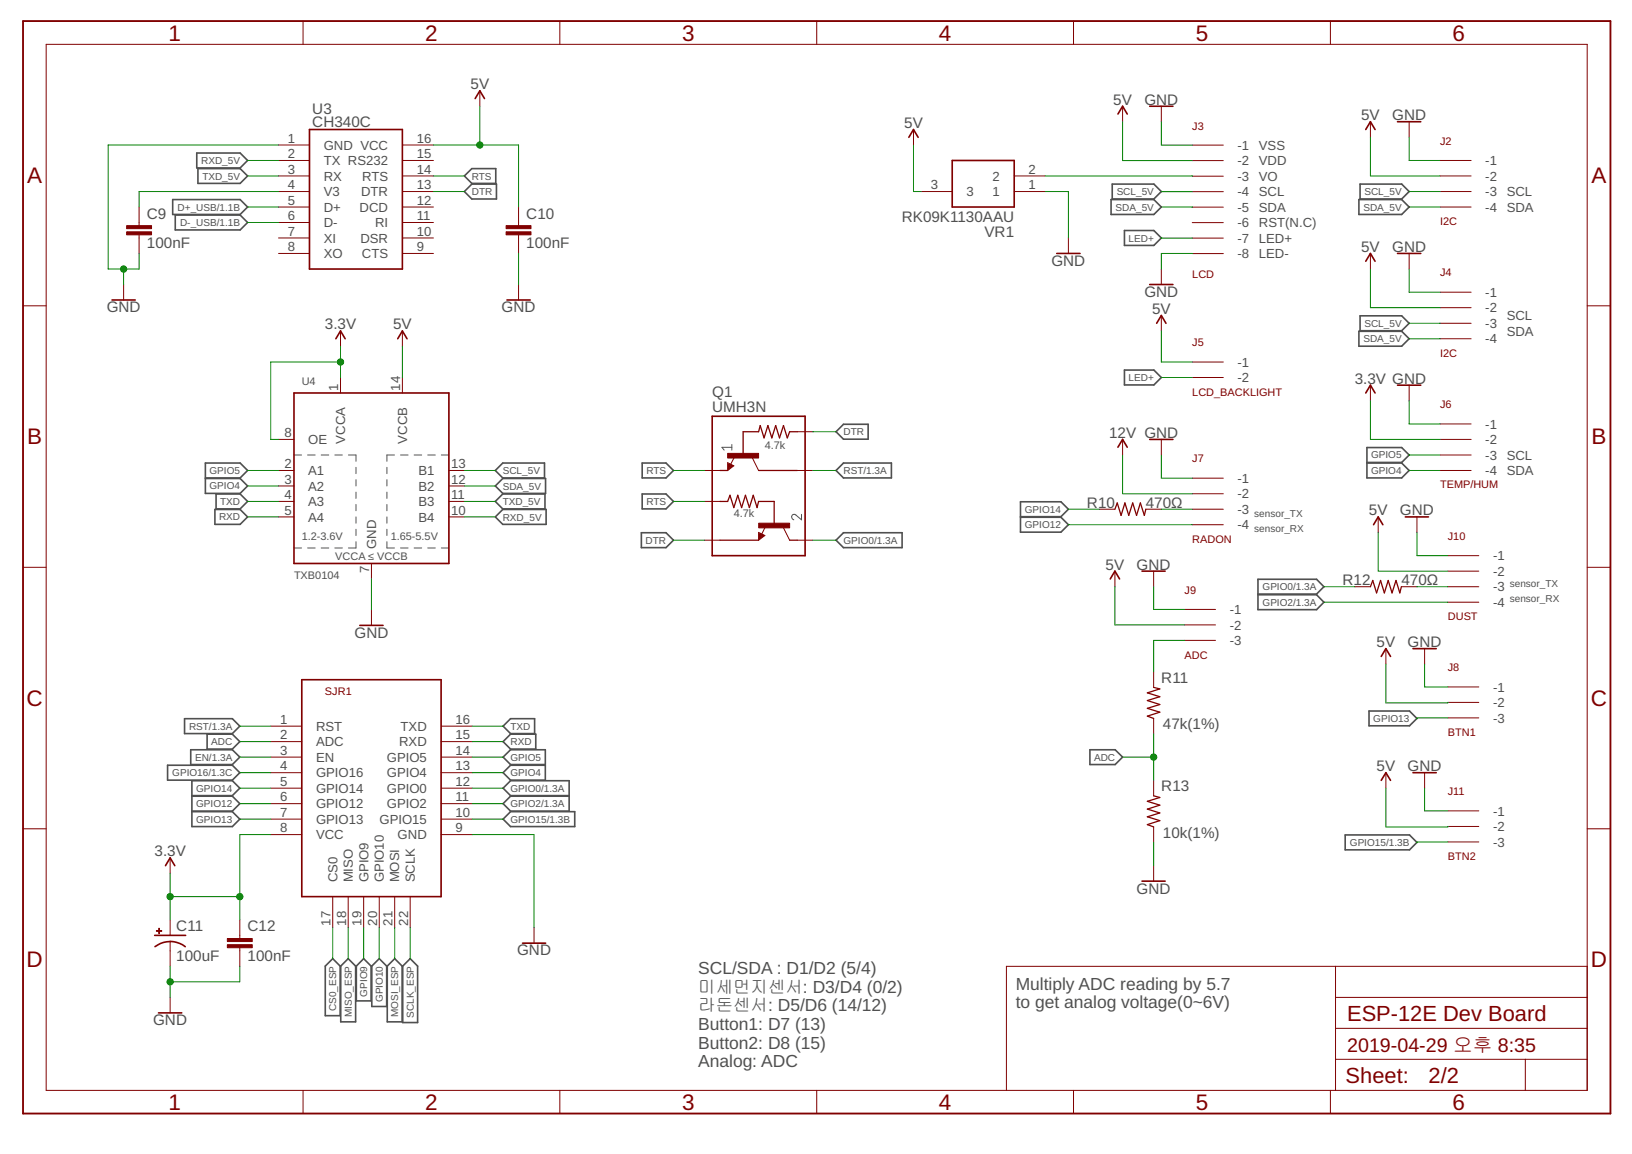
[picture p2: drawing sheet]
<svg xmlns="http://www.w3.org/2000/svg" width="297mm" height="210mm" viewBox="0 0 297 210" stroke-linecap="round" stroke-linejoin="round" font-family="sans-serif">
<g fill="none" stroke="#505050" stroke-width=".18">
<path d="M53.5 99.7h1.4M53.5 82.8h1.4M56 99.7h1.4M56 82.8h1.4M58.5 99.7h1.3M58.5 82.8h1.3M60.9 99.7h1.4M60.9 82.8h1.4M63.4 82.8h1.4v1.1M64.8 98.5v1.2h-1.4M64.8 85v1.1M64.8 87.2v1.2"/>
<path d="M64.8 89.5v1.2M64.8 91.8v1.1M64.8 94v1.2M64.8 96.3v1.1M70.4 98.5v1.2h1.4M70.4 85v1.1M70.4 87.2v1.2M70.4 89.5v1.2M70.4 91.8v1.1M70.4 94v1.2M70.4 96.3v1.1M71.8 82.8h-1.4v1.1"/>
<path d="M72.9 99.7h1.4M72.9 82.8h1.4M75.4 99.7h1.4M75.4 82.8h1.4M77.9 99.7h1.3M77.9 82.8h1.3M80.3 99.7h1.4M80.3 82.8h1.4M133.2 81.4h-1.8l.4 .5M133.2 80.9v1M145.9 93.6v1l-1-.9a.5 .5 0 0 0-.8 .1 .5 .5 0 0 0 .4 .8"/>
</g>
<g fill="none" stroke="#505050" stroke-width=".3">
<path d="M31.4 36.3h12.3l1.4 1.4-1.4 1.3h-12.3zM31.9 39.1h11.8l1.4 1.4-1.4 1.3h-11.8zM35.8 27.8h7.9l1.4 1.4-1.4 1.3h-7.9zM36 30.7h7.7l1.4 1.3-1.4 1.4h-7.7zM84.5 34.8l1.4-1.3h4.5v2.7h-4.5zM84.5 32l1.4-1.3h4.3v2.7h-4.3zM202.2 36.3h7.8l1.4 1.4-1.4 1.3h-7.8zM202.4 33.5h7.6l1.4 1.3-1.4 1.4h-7.6zM247.3 36.3h7.8l1.4 1.4-1.4 1.3h-7.8zM247.5 33.5h7.6l1.4 1.3-1.4 1.4h-7.6zM204.7 41.9h5.3l1.4 1.4-1.4 1.3h-5.3zM247.5 57.4h7.6l1.4 1.4-1.4 1.4h-7.6z"/>
<path d="M152.2 78.5l1.3-1.3h4.5v2.7h-4.5zM204.7 67.3h5.3l1.4 1.4-1.4 1.3h-5.3zM247.3 60.3h7.8l1.4 1.3-1.4 1.4h-7.8zM37.4 84.2h6.3l1.4 1.4-1.4 1.3h-6.3zM37.4 87h6.3l1.4 1.4-1.4 1.3h-6.3zM39.1 92.7h4.6l1.4 1.3-1.4 1.4h-4.6zM39.3 89.9h4.4l1.4 1.3-1.4 1.4h-4.4zM90.1 85.6l1.4-1.4h7.6v2.7h-7.6zM90.1 94l1.4-1.3h7.9v2.7h-7.9zM90.1 88.4l1.4-1.4h7.8v2.7h-7.8zM90.1 91.2l1.4-1.3h7.7v2.7h-7.7zM116.7 96.9h4.5l1.4 1.4-1.4 1.3h-4.5z"/>
<path d="M116.9 84.2h4.3l1.4 1.4-1.4 1.3h-4.3zM116.9 89.9h4.3l1.4 1.3-1.4 1.4h-4.3zM152.2 85.6l1.3-1.4h8.7v2.7h-8.7zM152.2 98.3l1.3-1.4h10.7v2.7h-10.7zM185.7 91.3h7.4l1.4 1.3-1.4 1.4h-7.4zM185.7 94.1h7.4l1.4 1.3-1.4 1.4h-7.4zM248.8 84.2h6.3l1.4 1.4-1.4 1.3h-6.3zM248.8 81.4h6.3l1.4 1.4-1.4 1.3h-6.3zM229 108.2h10.6l1.4 1.3-1.4 1.4h-10.6zM229 105.4h10.6l1.4 1.3-1.4 1.4h-10.6zM30.5 139.2h11.8l1.3 1.3-1.3 1.4h-11.8zM33.6 130.7h8.7l1.3 1.4-1.3 1.3h-8.7z"/>
<path d="M34.7 136.4h7.6l1.3 1.3-1.3 1.4h-7.6zM37.7 133.5h4.6l1.3 1.4-1.3 1.3h-4.6zM91.6 137.7l1.3-1.3h6.4v2.7h-6.4zM92.9 130.7h4.4v2.7h-4.4l-1.3-1.3zM92.9 133.5h4.6v2.7h-4.6l-1.3-1.3zM92.9 139.2h6.4v2.7h-6.4l-1.3-1.4zM198.4 136.4h4.6l1.3 1.3-1.3 1.4h-4.6zM249.2 129.3h7.3l1.4 1.4-1.4 1.3h-7.3zM34.9 142h7.4l1.3 1.4-1.3 1.3h-7.4zM34.9 144.8h7.4l1.3 1.4-1.3 1.3h-7.4zM34.9 147.6h7.4l1.3 1.4-1.3 1.3h-7.4zM91.6 149l1.3-1.4h11.7v2.7h-11.7z"/>
<path d="M92.9 142h10.7v2.7h-10.7l-1.3-1.3zM92.9 144.8h10.7v2.7h-10.7l-1.3-1.3zM244.8 151.9h11.7l1.4 1.3-1.4 1.4h-11.7zM60.6 174.4l1.3 1.3v9h-2.7v-9zM63.4 174.4l1.3 1.3v10.2h-2.7v-10.2zM66.2 174.4l1.3 1.3v6.4h-2.6v-6.4zM69 174.4l1.4 1.3v7.4h-2.7v-7.4zM71.8 174.4l1.4 1.3v10.2h-2.7v-10.2zM74.7 174.4l1.3 1.3v10.3h-2.7v-10.3z"/>
</g>
<g fill="none" stroke="#800000" stroke-width=".18">
<path d="M8.4 8.1h280.5v190.2h-280.5zM55.2 3.8v4.3M87.3 16.5v2.8M101.9 3.8v4.3M148.7 3.8v4.3M195.4 3.8v4.3M204.3 19.3v2.8M211.4 19.3v2.8M242.1 3.8v4.3M25.3 37.7v3.3M50.7 26.4h5.6M50.7 29.2h5.6"/>
<path d="M50.7 32h5.6M50.7 34.8h5.6M50.7 37.7h5.6M73.2 26.4h5.7M73.2 29.2h5.7M73.2 32h5.7M73.2 34.8h5.7M73.2 37.7h5.7M94.4 37.7v3.3M166.3 23.6v2.8M167.7 34.8h5.6M184.6 32h5.6"/>
<path d="M184.6 34.8h5.6M217 26.4h5.7M217 34.9h5.7M217 37.7h5.7M217 29.2h5.7M217 32h5.7M249.4 22.1v2.9M256.5 22.1v2.9M262.1 29.2h5.7M262.1 32h5.7M262.1 34.8h5.7M262.1 37.7h5.7"/>
<path d="M4.2 55.6h4.2M22.5 51.8v2.8M25.3 42.7v3.4M50.7 40.5h5.6M50.7 43.3h5.6M50.7 46.1h5.6M73.2 40.5h5.7M73.2 43.3h5.7M73.2 46.1h5.7M94.4 42.7v3.4M94.4 51.8v2.8M194.5 43.3v2.8"/>
<path d="M211.4 48.9v2.9M211.4 57.4v2.8M217 40.5h5.7M217 43.3h5.7M217 46.1h5.7M249.4 46.1v2.8M256.5 46.1v2.8M262.1 53.1h5.7M262.1 56h5.7M262.1 58.8h5.7M288.9 55.6h4.2M50.7 79.9h2.8"/>
<path d="M62 60.2v2.8M62 68.7v2.8M73.2 60.2v2.8M73.2 68.7v2.8M145.1 78.5h2.9M204.3 79.9v2.9M211.4 79.9v2.9M217 65.8h5.7M217 68.7h5.7M249.4 70.1v2.8M256.5 70.1v2.8M262.1 61.6h5.7"/>
<path d="M262.1 77.1h5.7M262.1 79.9h5.7M50.7 85.6h2.8M50.7 91.2h2.8M50.7 88.4h2.8M50.7 94h2.8M81.7 85.6h2.8M81.7 91.2h2.8M81.7 88.4h2.8M81.7 94h2.8M128.2 85.6h2.8M128.2 91.2h2.8"/>
<path d="M128.2 98.3h2.8M132.4 84.2l1.2 .5-1.2 .9zM133.7 83.1l-.7 1.4M136.9 83.3l1.2 2.3M138.1 96.8l1.1 .6-1.1 .9zM139.3 95.8l-.7 1.4M142.6 96l1.1 2.3M145.1 85.6h2.9M145.1 98.3h2.9M200.1 92.6h2.8M208.6 92.6h2.8M217 87h5.7"/>
<path d="M217 89.8h5.7M217 92.6h5.7M217 95.4h5.7M250.8 94v2.8M257.9 94v2.8M262.1 85.6h5.7M262.1 82.8h5.7M4.2 103.2h4.2M67.6 102.5v2.8M67.6 110.9v2.8M202.9 103.9v2.8M210 103.9v2.8"/>
<path d="M215.6 110.8h5.6M215.6 113.7h5.6M215.6 116.5h5.6M246.6 106.7h2.8M252.2 118v2.8M255.1 106.7h2.8M259.3 118v2.8M263.5 101.1h5.7M263.5 103.9h5.7M263.5 106.7h5.7M263.5 109.5h5.7M288.9 103.2h4.2"/>
<path d="M49.3 137.7h5.6M49.3 134.9h5.6M49.3 132.1h5.6M80.3 137.7h5.6M80.3 134.9h5.6M80.3 132.1h5.6M210 122.2v2.8M210 130.7v2.8M263.5 124.9h5.7M263.5 127.8h5.7M263.5 130.6h5.7M4.2 150.7h4.2"/>
<path d="M31 156v2.9M49.3 151.8h5.6M49.3 149h5.6M49.3 146.2h5.6M49.3 143.4h5.6M49.3 140.5h5.6M80.3 151.8h5.6M80.3 149h5.6M80.3 146.2h5.6M80.3 143.4h5.6M80.3 140.5h5.6M210 141.9v2.9"/>
<path d="M210 150.4v2.8M210 157.5v2.8M252.2 140.5v2.9M259.3 140.5v2.9M263.5 147.5h5.7M263.5 150.3h5.7M263.5 153.1h5.7M288.9 150.7h4.2M31 167.3v2.8M31 171.3v4.5M43.6 167.3v3.4M43.6 172.4v3.4"/>
<path d="M60.6 163.1v5.6M63.4 163.1v5.6M66.2 163.1v5.6M69 163.1v5.6M71.8 163.1v5.6M74.7 163.1v5.6M97.2 168.7v2.9M243.1 175.8v22.5M288.9 175.8h-105.7v22.5M31 181.4v2.8M55.2 198.3v4.2M101.9 198.3v4.2"/>
<path d="M148.7 198.3v4.2M195.4 198.3v4.2M242.1 198.3v4.2M243.1 192.7h45.8M243.1 187h45.8M243.1 181.4h45.8M277.6 192.7v5.6"/>
</g>
<g fill="none" stroke="#800000" stroke-width=".3">
<path d="M86.5 17.9l.8-1.4 .9 1.4M209.3 19.3h4.2M56.3 23.6h16.9v25.3h-16.9zM165.4 25l.9-1.4 .8 1.4M173.3 29.2h11.3v8.5h-11.3zM203.5 20.7l.8-1.4 .9 1.4M248.6 23.6l.8-1.5 .9 1.5M254.4 22.1h4.2M20.4 54.6h4.2M92.3 54.6h4.2M192.3 46.1h4.3M209.3 51.8h4.2"/>
<path d="M210.5 58.8l.9-1.4 .8 1.4M248.6 47.5l.8-1.4 .9 1.4M254.4 46.1h4.2M53.5 71.5h28.2v31h-28.2zM61.1 61.6l.9-1.4 .8 1.4M72.4 61.6l.8-1.4 .9 1.4M129.6 75.7h16.9v25.4h-16.9zM209.3 79.9h4.2M248.6 71.5l.8-1.4 .9 1.4M254.4 70.1h4.2M132.6 84.5v.8l.7-.6-.6-.2v.4l.3-.2M138.2 97.1v.9l.7-.6-.5-.3v.5l.2-.2"/>
<path d="M203.5 81.3l.8-1.4 .9 1.4M250 95.4l.8-1.4 .9 1.4M255.8 94h4.2M65.5 113.7h4.2M202.1 105.3l.8-1.4 .9 1.4M207.9 103.9h4.2M251.4 119.4l.8-1.4 .9 1.4M257.2 118h4.2M54.9 123.6h25.4v39.5h-25.4zM30.1 157.5l.9-1.5 .8 1.5M251.4 141.9l.8-1.4 .9 1.4M257.2 140.5h4.2"/>
<path d="M28.2 170.1h5.6M31 171.2a4.7 4.7 0 0 1 2.7 1M31 171.3a4.5 4.5 0 0 0-2.8 .9M95.1 171.6h4.2M207.9 160.3h4.2M28.9 184.2h4.2"/>
</g>
<g fill="#800000" stroke="#800000" stroke-width=".18">
<path d="M92.1 41h4.5v.6h-4.5z"/>
<path d="M92.1 42.2h4.5v.5h-4.5z"/>
<path d="M23.1 41h4.5v.6h-4.5z"/>
<path d="M23.1 42.2h4.5v.5h-4.5z"/>
<path d="M28.5 169.3h.9v.1h-.9z"/>
<path d="M28.9 168.8h.1v1h-.1z"/>
<path d="M41.4 170.7h4.5v.6h-4.5z"/>
<path d="M41.4 171.8h4.5v.6h-4.5z"/>
<path d="M138.1 95.2h5.6v.8h-5.6z"/>
<path d="M132.4 82.5h5.7v.8h-5.7z"/>
</g>
<path d="M145.1 78.5h-1.4l-.4 1.2-.7-2.3-.7 2.3-.7-2.3-.7 2.3-.7-2.3-.7 2.3-.7-2.3-.3 1.1h-2.8v4.3M131 91.2h1.4l.5-1.1 .7 2.2 .7-2.2 .7 2.2 .7-2.2 .7 2.2 .7-2.2 .7 2.2 .3-1.1h2.8v4.2M131 98.3h7.1M131 85.6h1.4M138.1 85.6h7M143.7 98.3h1.4M202.9 92.6l.4-1.1 .7 2.2 .7-2.2 .7 2.2 .8-2.2 .7 2.2 .7-2.2 .7 2.2 .3-1.1M249.4 106.7l.5-1.1 .6 2.2 .8-2.2 .7 2.2 .7-2.2 .7 2.2 .7-2.2 .7 2.2 .3-1.1M210 125l1.1 .3-2.3 .7 2.3 .7-2.3 .7 2.3 .7-2.3 .7 2.3 .7-2.3 .8 1.2 .4M210 144.8l1.1 .3-2.3 .7 2.3 .7-2.3 .7 2.3 .7-2.3 .7 2.3 .7-2.3 .7 1.2 .4" fill="none" stroke="#800000" stroke-width=".23"/>
<path d="M4.2 3.8h288.9v198.7h-288.9z" fill="none" stroke="#800000" stroke-width=".34"/>
<g fill="none" stroke="#008000" stroke-width=".18">
<path d="M87.3 19.3v7.1M45.1 29.2h5.6M45.1 32h5.6M45.1 37.7h5.6M50.7 26.4h-31v22.5h5.6v-2.8M50.7 34.8h-25.4v2.9M78.9 26.4h15.5v11.3M78.9 34.8h5.6M78.9 32h5.6M166.3 26.4v8.4h1.4M190.2 34.8h4.3v8.5M190.2 32h26.8"/>
<path d="M204.3 22.1v7.1h12.7M211.4 22.1v4.3h5.6M211.4 34.8v.1M211.4 34.9h5.6M211.4 37.7h5.6M217 37.7h.1M249.4 25v7h12.7M256.5 25v4.2h5.6M256.5 34.8v.1M256.5 34.8h5.6M256.5 37.7h5.6M22.5 48.9v2.9"/>
<path d="M45.1 40.5h5.6M94.4 46.1v5.7M211.4 43.3h5.6M217 46.1h-5.6v2.8M249.4 48.9v7.1h12.7M256.5 48.9v4.2h5.6M262.1 58.8h-5.6M62 63v5.7M62 65.8h-12.7v14.1h1.4M73.2 63v5.7M148 78.5h4.2M211.4 60.2v5.6h5.6"/>
<path d="M211.4 68.7h5.6M249.4 72.9v7h12.7M256.5 72.9v4.2h5.6M256.5 61.6h5.6M45.1 85.6h5.6M45.1 88.4h5.6M45.1 94h5.6M45.1 91.2h5.6M84.5 85.6h5.6M84.5 88.4h5.6M84.5 94h5.6M84.5 91.2h5.6"/>
<path d="M122.6 85.6h5.6M122.6 98.3h5.6M122.6 91.2h5.6M148 85.6h4.2M148 98.3h4.2M194.5 92.6h5.6M194.5 95.4h22.5M204.3 82.8v7h12.7M211.4 82.8v4.2h5.6M211.4 92.6h5.6M250.8 96.8v7.1h12.7M256.5 82.8h.1"/>
<path d="M256.5 85.6h5.6M256.5 82.8h5.6M257.9 96.8v4.3h5.6M67.6 105.3v5.6M202.9 106.7v7h12.7M210 106.7v4.1h5.6M215.6 116.5h-5.6v5.7M241 109.5h22.5M241 106.7h5.6M257.9 106.7h5.6M43.6 132.1h5.7M43.6 134.9h5.7"/>
<path d="M43.6 137.7h5.7M85.9 132.1h5.7M85.9 134.9h5.7M85.9 137.7h5.7M204.3 137.7h5.7M210 133.5v8.4M252.2 120.8v7h11.3M259.3 120.8v4.1h4.2M263.5 130.6h-5.6v.1M31 158.9v8.4M43.6 140.5h5.7M43.6 143.4h5.7"/>
<path d="M43.6 146.2h5.7M43.6 149h5.7M49.3 151.8h-5.7v15.5M85.9 151.8h11.3v16.9M85.9 140.5h5.7M85.9 143.4h5.7M85.9 146.2h5.7M85.9 149h5.7M210 153.2v4.3M252.2 143.4v7l11.3-.1M259.3 143.4v4.1h4.2M263.5 153.1l-5.6 .1"/>
<path d="M31 175.8v5.6M31 163.1h12.6M43.6 175.8v2.8h-12.6M60.6 168.7v5.7M63.4 168.7v5.7M66.2 168.7v5.7M69 168.7v5.7M71.8 168.7v5.7M74.7 168.7v5.7"/>
</g>
<g fill="#008000" stroke="#008000" stroke-width=".18">
<circle cx="31" cy="178.6" r=".57"/>
<circle cx="22.5" cy="48.9" r=".57"/>
<circle cx="31" cy="163.1" r=".57"/>
<circle cx="43.6" cy="163.1" r=".57"/>
<circle cx="62" cy="65.8" r=".57"/>
<circle cx="210" cy="137.7" r=".57"/>
<circle cx="87.3" cy="26.4" r=".57"/>
</g>
<g font-size="4.1" fill="#800000">
<text x="30.7" y="7.4">1</text>
<text x="77.4" y="7.4">2</text>
<text x="124.2" y="7.4">3</text>
<text x="170.9" y="7.4">4</text>
<text x="217.7" y="7.4">5</text>
<text x="264.4" y="7.4">6</text>
<text x="4.9" y="33.3">A</text>
<text x="289.7" y="33.3">A</text>
<text x="4.9" y="80.8">B</text>
<text x="289.7" y="80.8">B</text>
<text x="4.8" y="128.4">C</text>
<text x="289.5" y="128.4">C</text>
<text x="4.8" y="176">D</text>
<text x="289.5" y="176">D</text>
<text x="30.7" y="201.9">1</text>
<text x="77.4" y="201.9">2</text>
<text x="124.2" y="201.9">3</text>
<text x="170.9" y="201.9">4</text>
<text x="217.7" y="201.9">5</text>
<text x="264.4" y="201.9">6</text>
</g>
<g font-size="4" fill="#800000">
<text x="245.2" y="185.6">ESP-12E Dev Board</text>
<text x="244.9" y="197.1">Sheet:</text>
<text x="260" y="196.9">2/2</text>
</g>
<text font-size="3.6" fill="#800000" x="245.2" y="191.3">2019-04-29 오후 8:35</text>
<g font-size="3.2" fill="#505050">
<text x="127.1" y="177.2">SCL/SDA : D1/D2 (5/4)</text>
<text x="127.1" y="180.6">미세먼지센서: D3/D4 (0/2)</text>
<text x="127.1" y="184">라돈센서: D5/D6 (14/12)</text>
<text x="184.9" y="180">Multiply ADC reading by 5.7</text>
<text x="184.9" y="183.4">to get analog voltage(0~6V)</text>
<text x="127.1" y="187.4">Button1: D7 (13)</text>
<text x="127.1" y="190.7">Button2: D8 (15)</text>
<text x="127.1" y="194.1">Analog: ADC</text>
</g>
<g font-size="2.8" fill="#505050">
<text x="85.6" y="16.2">5V</text>
<text x="56.8" y="20.8">U3</text>
<text x="56.8" y="23.1">CH340C</text>
<text x="164.6" y="23.3">5V</text>
<text x="202.6" y="19">5V</text>
<text x="208.3" y="19">GND</text>
<text x="247.7" y="21.9">5V</text>
<text x="253.4" y="21.9">GND</text>
<text x="26.7" y="39.8">C9</text>
<text x="95.8" y="39.8">C10</text>
<text x="164.1" y="40.3">RK09K1130AAU</text>
<text x="26.7" y="45.1">100nF</text>
<text x="95.8" y="45.1">100nF</text>
<text x="179.2" y="43.2">VR1</text>
<text x="247.7" y="45.8">5V</text>
<text x="253.4" y="45.8">GND</text>
<text x="191.4" y="48.4">GND</text>
<text x="208.3" y="54">GND</text>
<text x="19.4" y="56.8">GND</text>
<text x="59.1" y="59.9">3.3V</text>
<text x="71.6" y="59.9">5V</text>
<text x="91.3" y="56.8">GND</text>
<text x="209.7" y="57.1">5V</text>
<text x="246.6" y="69.8">3.3V GND</text>
<text x="129.6" y="75">UMH3N</text>
<text x="129.6" y="72.2">Q1</text>
<text x="201.9" y="79.7">12V GND</text>
<text x="197.8" y="92.4">R10</text>
<text x="208.6" y="92.3">470Ω</text>
<text x="249.1" y="93.7">5V</text>
<text x="254.8" y="93.7">GND</text>
<text x="201.2" y="103.6">5V</text>
<text x="206.9" y="103.6">GND</text>
<text x="244.4" y="106.5">R12</text>
<text x="255.1" y="106.4">470Ω</text>
<text x="64.5" y="116">GND</text>
<text x="250.6" y="117.7">5V</text>
<text x="256.2" y="117.7">GND</text>
<text x="211.4" y="124.2">R11</text>
<text x="211.7" y="132.6">47k(1%)</text>
<text x="211.4" y="143.9">R13</text>
<text x="250.6" y="140.3">5V</text>
<text x="256.2" y="140.3">GND</text>
<text x="28.1" y="155.8">3.3V</text>
<text x="211.7" y="152.4">10k(1%)</text>
<text x="206.9" y="162.5">GND</text>
<text x="32.1" y="169.4">C11</text>
<text x="45.1" y="169.4">C12</text>
<text x="94.1" y="173.8">GND</text>
<text x="32.1" y="174.8">100uF</text>
<text x="45.1" y="174.8">100nF</text>
<text x="27.9" y="186.5">GND</text>
</g>
<g font-size="2.4" fill="#505050">
<text x="52.4" y="26">1</text>
<text x="52.4" y="28.8">2</text>
<text x="58.9" y="27.2">GND VCC</text>
<text x="75.8" y="28.8">15</text>
<text x="75.8" y="26">16</text>
<text x="225.2" y="27.2">-1</text>
<text x="229.1" y="27.2">VSS</text>
<text x="52.4" y="31.6">3</text>
<text x="52.4" y="34.4">4</text>
<text x="58.9" y="30">TX RS232</text>
<text x="58.9" y="32.9">RX</text>
<text x="58.9" y="35.7">V3</text>
<text x="65.7" y="35.7">DTR</text>
<text x="65.9" y="32.9">RTS</text>
<text x="75.8" y="34.4">13</text>
<text x="75.8" y="31.6">14</text>
<text x="169.4" y="34.4">3</text>
<text x="175.9" y="35.7">3</text>
<text x="180.7" y="35.7">1</text>
<text x="180.7" y="32.9">2</text>
<text x="187.2" y="34.4">1</text>
<text x="187.2" y="31.6">2</text>
<text x="225.2" y="30.1">-2</text>
<text x="225.2" y="32.9">-3</text>
<text x="225.2" y="35.7">-4</text>
<text x="229.1" y="35.7">SCL</text>
<text x="229.1" y="32.9">VO</text>
<text x="229.1" y="30">VDD</text>
<text x="270.3" y="30">-1</text>
<text x="270.3" y="32.9">-2</text>
<text x="270.3" y="35.7">-3</text>
<text x="274.2" y="35.7">SCL</text>
<text x="52.4" y="37.3">5</text>
<text x="52.4" y="40.1">6</text>
<text x="58.9" y="38.5">D+</text>
<text x="58.9" y="41.3">D-</text>
<text x="65.4" y="38.5">DCD</text>
<text x="68.3" y="41.3">RI</text>
<text x="75.8" y="40.1">11</text>
<text x="75.8" y="37.3">12</text>
<text x="225.2" y="38.5">-5</text>
<text x="225.2" y="41.3">-6</text>
<text x="229.1" y="38.5">SDA</text>
<text x="229.1" y="41.3">RST(N.C)</text>
<text x="270.3" y="38.5">-4</text>
<text x="274.2" y="38.5">SDA</text>
<text x="52.4" y="42.9">7</text>
<text x="52.4" y="45.7">8</text>
<text x="58.9" y="44.1">XI</text>
<text x="58.9" y="47">XO</text>
<text x="65.6" y="44.1">DSR</text>
<text x="65.9" y="47">CTS</text>
<text x="75.8" y="45.7">9</text>
<text x="75.8" y="42.9">10</text>
<text x="225.2" y="44.2">-7</text>
<text x="225.2" y="47">-8</text>
<text x="229.1" y="44.1">LED+</text>
<text x="229.1" y="47">LED-</text>
<text x="270.3" y="54">-1</text>
<text x="270.3" y="56.8">-2</text>
<text x="270.3" y="59.6">-3</text>
<text x="274.2" y="58.2">SCL</text>
<text x="270.3" y="62.5">-4</text>
<text x="274.2" y="61">SDA</text>
<text x="61.6" y="71.1" transform="rotate(-90 61.6 71.1)">1</text>
<text x="72.9" y="71.1" transform="rotate(-90 72.9 71.1)">14</text>
<text x="225.2" y="66.7">-1</text>
<text x="225.2" y="69.5">-2</text>
<text x="270.3" y="78">-1</text>
<text x="51.8" y="79.5">8</text>
<text x="56.1" y="80.8">OE</text>
<text x="62.8" y="80.7" transform="rotate(-90 62.8 80.7)">VCCA</text>
<text x="74.1" y="80.7" transform="rotate(-90 74.1 80.7)">VCCB</text>
<text x="270.3" y="80.8">-2</text>
<text x="270.3" y="83.6">-3</text>
<text x="274.2" y="83.6">SCL</text>
<text x="51.8" y="85.2">2</text>
<text x="51.8" y="88">3</text>
<text x="56.1" y="86.4">A1</text>
<text x="56.1" y="89.2">A2</text>
<text x="76.2" y="86.4">B1</text>
<text x="76.2" y="89.2">B2</text>
<text x="82.1" y="85.2">13</text>
<text x="82.1" y="88">12</text>
<text x="225.2" y="87.8">-1</text>
<text x="270.3" y="86.4">-4</text>
<text x="274.2" y="86.4">SDA</text>
<text x="51.8" y="90.8">4</text>
<text x="51.8" y="93.6">5</text>
<text x="56.1" y="92.1">A3</text>
<text x="56.1" y="94.9">A4</text>
<text x="76.2" y="92.1">B3</text>
<text x="76.2" y="94.9">B4</text>
<text x="82.1" y="90.8">11</text>
<text x="82.1" y="93.6">10</text>
<text x="225.2" y="90.6">-2</text>
<text x="225.2" y="93.5">-3</text>
<text x="68.5" y="99.9" transform="rotate(-90 68.5 99.9)">GND</text>
<text x="225.2" y="96.3">-4</text>
<text x="271.8" y="101.9">-1</text>
<text x="67.2" y="104.2" transform="rotate(-90 67.2 104.2)">7</text>
<text x="271.8" y="104.7">-2</text>
<text x="271.8" y="107.6">-3</text>
<text x="223.8" y="111.7">-1</text>
<text x="271.8" y="110.4">-4</text>
<text x="223.8" y="114.5">-2</text>
<text x="223.8" y="117.3">-3</text>
<text x="271.8" y="125.8">-1</text>
<text x="51" y="131.7">1</text>
<text x="82.9" y="131.7">16</text>
<text x="271.8" y="128.6">-2</text>
<text x="271.8" y="131.4">-3</text>
<text x="51" y="134.5">2</text>
<text x="51" y="137.3">3</text>
<text x="57.5" y="132.9">RST</text>
<text x="57.5" y="135.7">ADC</text>
<text x="72.6" y="135.7">RXD</text>
<text x="72.9" y="132.9">TXD</text>
<text x="82.9" y="137.3">14</text>
<text x="82.9" y="134.5">15</text>
<text x="51" y="140.1">4</text>
<text x="51" y="143">5</text>
<text x="57.5" y="138.6">EN</text>
<text x="57.5" y="141.4">GPIO16</text>
<text x="70.4" y="141.4">GPIO4</text>
<text x="70.4" y="138.6">GPIO5</text>
<text x="82.9" y="143">12</text>
<text x="82.9" y="140.1">13</text>
<text x="51" y="145.8">6</text>
<text x="51" y="148.6">7</text>
<text x="57.5" y="144.2">GPIO14</text>
<text x="57.5" y="147">GPIO12</text>
<text x="57.5" y="149.8">GPIO13</text>
<text x="69.1" y="149.8">GPIO15</text>
<text x="70.4" y="147">GPIO2</text>
<text x="70.4" y="144.2">GPIO0</text>
<text x="82.9" y="148.6">10</text>
<text x="82.9" y="145.8">11</text>
<text x="271.8" y="148.3">-1</text>
<text x="51" y="151.4">8</text>
<text x="57.5" y="152.7">VCC</text>
<text x="72.4" y="152.7">GND</text>
<text x="82.9" y="151.4">9</text>
<text x="271.8" y="151.2">-2</text>
<text x="271.8" y="154">-3</text>
<text x="61.4" y="160.5" transform="rotate(-90 61.4 160.5)">CS0</text>
<text x="64.2" y="160.5" transform="rotate(-90 64.2 160.5)">MISO</text>
<text x="67" y="160.5" transform="rotate(-90 67 160.5)">GPIO9</text>
<text x="69.9" y="160.5" transform="rotate(-90 69.9 160.5)">GPIO10</text>
<text x="72.7" y="160.5" transform="rotate(-90 72.7 160.5)">MOSI</text>
<text x="75.5" y="160.5" transform="rotate(-90 75.5 160.5)">SCLK</text>
<text x="60.2" y="168.3" transform="rotate(-90 60.2 168.3)">17</text>
<text x="63" y="168.3" transform="rotate(-90 63 168.3)">18</text>
<text x="65.8" y="168.3" transform="rotate(-90 65.8 168.3)">19</text>
<text x="68.6" y="168.3" transform="rotate(-90 68.6 168.3)">20</text>
<text x="71.4" y="168.3" transform="rotate(-90 71.4 168.3)">21</text>
<text x="74.3" y="168.3" transform="rotate(-90 74.3 168.3)">22</text>
</g>
<g font-size="2" fill="#800000">
<text x="217" y="23.6">J3</text>
<text x="262.1" y="26.3">J2</text>
<text x="262.1" y="40.9">I2C</text>
<text x="217" y="50.6">LCD</text>
<text x="262.1" y="50.3">J4</text>
<text x="217" y="62.9">J5</text>
<text x="262.1" y="64.9">I2C</text>
<text x="217" y="71.9">LCD_BACKLIGHT</text>
<text x="262.1" y="74.2">J6</text>
<text x="217" y="84.1">J7</text>
<text x="262.1" y="88.8">TEMP/HUM</text>
<text x="217" y="98.7">RADON</text>
<text x="263.5" y="98.2">J10</text>
<text x="215.6" y="108">J9</text>
<text x="263.5" y="112.8">DUST</text>
<text x="215.6" y="119.8">ADC</text>
<text x="263.5" y="122.1">J8</text>
<text x="59.2" y="126.4">SJR1</text>
<text x="263.5" y="133.9">BTN1</text>
<text x="263.5" y="144.7">J11</text>
<text x="263.5" y="156.5">BTN2</text>
</g>
<g font-size="2" fill="#505050">
<text x="54.9" y="70.1">U4</text>
<text x="139.2" y="81.6">4.7k</text>
<text x="133.6" y="94">4.7k</text>
<text x="54.9" y="98.3">1.2-3.6V</text>
<text x="61" y="101.9">VCCA ≤ VCCB</text>
<text x="71.1" y="98.3">1.65-5.5V</text>
<text x="53.5" y="105.3">TXB0104</text>
</g>
<g font-size="1.8" fill="#505050">
<text x="36.6" y="29.8">RXD_5V</text>
<text x="36.8" y="32.7">TXD_5V</text>
<text x="85.9" y="35.5">DTR</text>
<text x="85.9" y="32.7">RTS</text>
<text x="203.2" y="35.5">SCL_5V</text>
<text x="248.3" y="35.5">SCL_5V</text>
<text x="32.3" y="38.3">D+_USB/1.1B</text>
<text x="32.8" y="41.1">D-_USB/1.1B</text>
<text x="203.1" y="38.3">SDA_5V</text>
<text x="248.2" y="38.3">SDA_5V</text>
<text x="205.4" y="43.9">LED+</text>
<text x="248.3" y="59.4">SCL_5V</text>
<text x="248.2" y="62.3">SDA_5V</text>
<text x="205.4" y="69.3">LED+</text>
<text x="153.5" y="79.2">DTR</text>
<text x="249.6" y="83.4">GPIO5</text>
<text x="38.1" y="89">GPIO4</text>
<text x="38.1" y="86.2">GPIO5</text>
<text x="91.5" y="86.2">SCL_5V</text>
<text x="91.5" y="89">SDA_5V</text>
<text x="117.6" y="86.2">RTS</text>
<text x="153.5" y="86.2">RST/1.3A</text>
<text x="249.6" y="86.2">GPIO4</text>
<text x="39.9" y="94.7">RXD</text>
<text x="40.1" y="91.9">TXD</text>
<text x="91.5" y="91.9">TXD_5V</text>
<text x="91.5" y="94.7">RXD_5V</text>
<text x="117.6" y="91.9">RTS</text>
<text x="186.5" y="93.3">GPIO14</text>
<text x="228.3" y="94">sensor_TX</text>
<text x="117.5" y="98.9">DTR</text>
<text x="153.5" y="98.9">GPIO0/1.3A</text>
<text x="186.5" y="96.1">GPIO12</text>
<text x="228.3" y="96.8">sensor_RX</text>
<text x="229.8" y="107.4">GPIO0/1.3A</text>
<text x="274.8" y="106.7">sensor_TX</text>
<text x="229.8" y="110.2">GPIO2/1.3A</text>
<text x="274.8" y="109.5">sensor_RX</text>
<text x="249.9" y="131.3">GPIO13</text>
<text x="34.4" y="132.7">RST/1.3A</text>
<text x="38.5" y="135.5">ADC</text>
<text x="92.9" y="135.5">RXD</text>
<text x="92.9" y="132.7">TXD</text>
<text x="31.4" y="141.2">GPIO16/1.3C</text>
<text x="35.5" y="138.4">EN/1.3A</text>
<text x="92.9" y="141.2">GPIO4</text>
<text x="92.9" y="138.4">GPIO5</text>
<text x="199.1" y="138.4">ADC</text>
<text x="35.7" y="144">GPIO14</text>
<text x="35.7" y="146.8">GPIO12</text>
<text x="35.7" y="149.6">GPIO13</text>
<text x="92.9" y="149.6">GPIO15/1.3B</text>
<text x="92.9" y="146.8">GPIO2/1.3A</text>
<text x="92.9" y="144">GPIO0/1.3A</text>
<text x="245.7" y="153.9">GPIO15/1.3B</text>
<text x="61.2" y="183.9" transform="rotate(-90 61.2 183.9)">CS0_ESP</text>
<text x="64" y="185" transform="rotate(-90 64 185)">MISO_ESP</text>
<text x="66.8" y="181.3" transform="rotate(-90 66.8 181.3)">GPIO9</text>
<text x="69.7" y="182.3" transform="rotate(-90 69.7 182.3)">GPIO10</text>
<text x="72.5" y="185" transform="rotate(-90 72.5 185)">MOSI_ESP</text>
<text x="75.3" y="185.1" transform="rotate(-90 75.3 185.1)">SCLK_ESP</text>
</g>
</svg>
